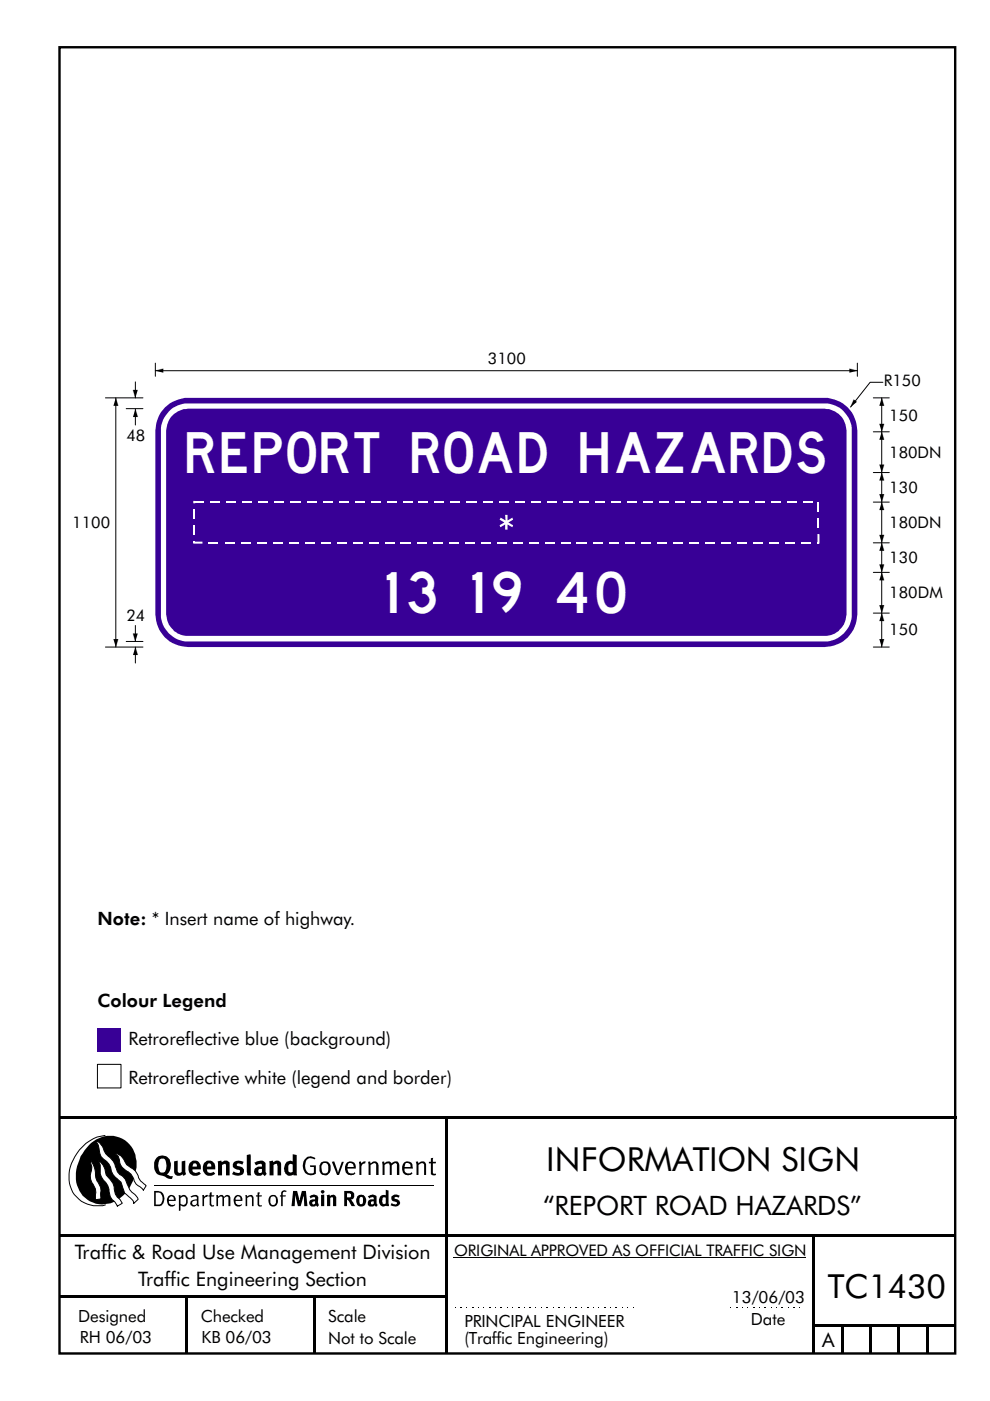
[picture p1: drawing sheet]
<svg xmlns="http://www.w3.org/2000/svg" width="210mm" height="297mm" viewBox="0 0 210 297" stroke-linecap="round" stroke-linejoin="round" font-family="sans-serif">
<g fill="#000">
<path d="M12.6 236.7h190.3v.5h-190.3zM12.6 261.6h190v.6h-190zM12.6 274.7h82v.5h-82zM39.4 274.9h.5v12.1h-.5zM66.4 274.9h.5v12.1h-.5zM172.3 261.9h.5v25.1h-.5zM94.3 236.8h.5v50.2h-.5zM172.6 280.7h30v.5h-30zM178.3 281h.5v6h-.5zM184.3 281h.5v6h-.5zM190.3 281h.5v6h-.5zM196.3 281h.5v6h-.5z"/>
<path d="M12.6 286.7h189.9v.5h-189.9zM202.5 287h.3v.2h-.3zM202.3 10h.5v277h-.5zM202.5 9.8h.3v.2h-.3zM12.6 9.8h189.9v.5h-189.9zM12.4 9.8h.2v.2h-.2zM12.4 10h.5v277h-.5zM12.4 287h.2v.2h-.2z"/>
</g>
<path d="M96.2 266.6h74.7" fill="none" stroke="#000" stroke-width=".21"/>
<path d="M20.7 225.7h5v5h-5z" fill-rule="evenodd" fill="#fff"/>
<path d="M20.7 225.7h5v5h-5z" fill="none" stroke="#000" stroke-width=".21"/>
<path d="M20.7 218h5v5h-5z" fill-rule="evenodd" fill="#380096"/>
<g fill="#000">
<path d="M18.9 242.8a5.7 5.7 0 0 1 6.2-1.7 5.7 5.7 0 0 1 3.9 5.1 9 9 0 0 1-5.5 8.9 5.8 5.8 0 0 1-7.3-7.1l.1-.7a10.9 10.9 0 0 1 2.6-4.5z" fill-rule="evenodd"/>
<path d="M36.9 246.2l.8-.1v2.3l.3 .3 .5-.3v-2.2l.8-.1v2.3l.2 .5-.6 .4-.2-.4a1 1 0 0 1-1 .4 1 1 0 0 1-.8-.8z" fill-rule="evenodd"/>
<path d="M40.3 246.5a1.66 1.66 0 0 0-.2 2 1.66 1.66 0 0 0 1.9 .7l.6-.3-.4-.5a.94 .94 0 0 1-1.4-.1v-.4h1.8a1.37 1.37 0 0 0-.6-1.6 1.37 1.37 0 0 0-1.7 .2zM41.1 246.7h.4l.2 .1v.5h-.9z" fill-rule="evenodd"/>
<path d="M43.3 246.5a1.65 1.65 0 0 0 0 2.3 1.65 1.65 0 0 0 2.3 .1l-.3-.5-.8 .3-.5-.2-.1-.6h1.7a1.37 1.37 0 0 0-.5-1.6 1.37 1.37 0 0 0-1.8 .2zM44 246.8l.2-.1h.3l.3 .3v.3h-.9z" fill-rule="evenodd"/>
<path d="M46.1 246.2l.8-.1 .1 .3a1.03 1.03 0 0 1 1.7 .1v2.7h-.8v-2.2l-.1-.3-.7 .3v2.2h-.9z" fill-rule="evenodd"/>
<path d="M49.5 246.5a1.66 1.66 0 0 1 2.1-.2l-.2 .6a.92 .92 0 0 0-1.2-.1v.3l.3 .2a1.05 1.05 0 0 1 1.1 .5 1.05 1.05 0 0 1-.2 1.2 2.19 2.19 0 0 1-2.2-.1l.3-.5a1.02 1.02 0 0 0 1.4 .1l-.1-.4-.7-.2a.9 .9 0 0 1-.6-1.4z" fill-rule="evenodd"/>
<path d="M52.3 244.9l.8-.2 .1 .4 .1 4.1h-.8l-.1-.2z" fill-rule="evenodd"/>
<path d="M53.9 246.5l.4 .6 1.1-.4 .1 .6a1.55 1.55 0 0 0-1.6 .6 1.01 1.01 0 0 0 .6 1.4h.8l.4-.4 .4 .5 .5-.5-.3-.5v-1.8l-.3-.4a1.97 1.97 0 0 0-2.1 .3zM54.9 247.9l.6-.1v.7l-.6 .2-.1-.2z" fill-rule="evenodd"/>
<path d="M57.1 246.2l.7-.1 .1 .3a.96 .96 0 0 1 1.6 .1l.1 2.7h-.8v-1.9l-.1-.6-.7 .3v2.2h-.9z" fill-rule="evenodd"/>
<path d="M62.1 244.7v1.5l-.5-.1a1.62 1.62 0 0 0-1.3 2 1.23 1.23 0 0 0 1.9 .9v.2h.8l-.1-4.3zM61.4 246.8l.2-.1 .5 .2v1.5a.55 .55 0 0 1-1-.2v-.9z" fill-rule="evenodd"/>
<path d="M64.6 245.8a1.59 1.59 0 0 1 2.3-.2l-.2 .2a1.15 1.15 0 0 0-1.2-.2 1.15 1.15 0 0 0-.7 1.1 1.46 1.46 0 0 0 .1 1.5 1.46 1.46 0 0 0 1.4 .6l.2-.2v-1.2h-.7l-.1-.3h1.3v1.8a1.78 1.78 0 0 1-2 0 1.78 1.78 0 0 1-.8-1.7l.1-1z" fill-rule="evenodd"/>
<path d="M68.2 246.4a1.91 1.91 0 0 0 .2 2.7h1a1.61 1.61 0 0 0 .8-1.5 1.61 1.61 0 0 0-1-1.4zM68.4 246.7h.1a.72 .72 0 0 1 1 .2 2.21 2.21 0 0 1-.1 1.7l-.8 .2a1.72 1.72 0 0 1-.2-2.1z" fill-rule="evenodd"/>
<path d="M70.4 246.3l.5-.1 .7 2.4 .9-2.3h.4l-1 2.8h-.4z" fill-rule="evenodd"/>
<path d="M73.7 246.4a1.6 1.6 0 0 0-.5 1.6 1.6 1.6 0 0 0 1.2 1.2l.8-.3 .2-.1-.2-.3a.88 .88 0 0 1-1.1 .2 .88 .88 0 0 1-.4-.9h1.7a1.18 1.18 0 0 0-.4-1.4 1.18 1.18 0 0 0-1.3 0zM73.8 246.7a.74 .74 0 0 1 .8 0 .74 .74 0 0 1 .4 .7h-1.3z" fill-rule="evenodd"/>
<path d="M76.1 246.3l.4-.1 .1 .5 .4-.4 .6-.1-.2 .5h-.2l-.4 .2-.2 .4v1.8h-.4z" fill-rule="evenodd"/>
<path d="M78.1 246.3l.4-.1 .1 .5a.9 .9 0 0 1 .9-.5 .9 .9 0 0 1 .8 .8v2.1h-.5v-2.2l-.5-.3-.7 .4v2.1h-.5z" fill-rule="evenodd"/>
<path d="M81 246.3l.4-.1 .1 .5a.95 .95 0 0 1 1.2-.4l.3 .4a.97 .97 0 0 1 1.6 0l.1 2.4h-.5v-2.3l-.4-.2-.7 .5v2h-.5v-2a.34 .34 0 0 0-.4-.4l-.7 .3v2.1h-.4z" fill-rule="evenodd"/>
<path d="M85.8 246.4a1.6 1.6 0 0 0-.5 1.6 1.6 1.6 0 0 0 1.2 1.2l.8-.3 .2-.1-.2-.3a.88 .88 0 0 1-1.1 .2 .88 .88 0 0 1-.4-.9h1.7v-.5a1.07 1.07 0 0 0-1.7-.9zM85.9 246.7a.68 .68 0 0 1 .8 0 .68 .68 0 0 1 .3 .7h-1.2z" fill-rule="evenodd"/>
<path d="M88.1 246.3l.5-.1 .1 .5a.9 .9 0 0 1 .9-.5 .9 .9 0 0 1 .7 .6v2.3h-.4v-2.2l-.4-.3-.8 .4v2.1h-.4v-2.2z" fill-rule="evenodd"/>
<path d="M91.4 245.6l.5-.1-.1 .8h.7l-.1 .4h-.6v1.9l.1 .3 .5-.1 .1 .3a.9 .9 0 0 1-1.1-.2v-2.2h-.5v-.4h.5z" fill-rule="evenodd"/>
</g>
<path d="M22.3 240.7a8.8 8.8 0 0 0-7.1 6 6.3 6.3 0 0 0 4.6 8.9h2l.6-.1M32.7 251.3h59.3" fill="none" stroke="#000" stroke-width=".21"/>
<path d="M24.4 244.5l.5 .1a4 4 0 0 1 1.9 2.3l.6 .4a3.2 3.2 0 0 1 2 2.4l.4 .7 1.2 1-.6 .9-.8-.7a1.96 1.96 0 0 1-1.2-1.6 3.4 3.4 0 0 0-1.9-2 2.46 2.46 0 0 1-1.2-2.1l-.2-.8zM20.3 241.8a3.2 3.2 0 0 1 1.8 2.2l.3 .6 .9 .8a5.8 5.8 0 0 1 1.6 3l.5 .6a2.73 2.73 0 0 1 1.6 2.1 3.5 3.5 0 0 0 1.6 2.2l.7 1-.9 .8a2.41 2.41 0 0 0-1.4-1.7l-.6-.5-.4-1.2a2.15 2.15 0 0 0-1.2-1.8 3.1 3.1 0 0 1-1.3-2.4 3.1 3.1 0 0 0-1.5-1.7 3 3 0 0 1-1-2.3l-.2-.7zM20.9 246.1a4.1 4.1 0 0 1 1.6 3l.8 .9a3.3 3.3 0 0 1 1 2.5 2.54 2.54 0 0 0 1.2 1.9l.4 .7-1 .6-.5-.8a2.89 2.89 0 0 1-1.3-2.7l-.7-1.5a3.6 3.6 0 0 1-1.1-3.7zM19.1 246.1h.2l.4 .7 .5 1.7a2.98 2.98 0 0 0 .6 2.2 3.4 3.4 0 0 1 .5 2.7l.1 .8-1.2 .2v-1.1a2.7 2.7 0 0 0-.7-2.6 2.87 2.87 0 0 1-.1-2.5l.1-.8z" fill-rule="evenodd" fill="#fff"/>
<path d="M19.1 246.1h.2l.4 .7 .5 1.7a2.98 2.98 0 0 0 .6 2.2 3.4 3.4 0 0 1 .5 2.7l.1 .8-1.2 .2v-1.1a2.7 2.7 0 0 0-.7-2.6 2.87 2.87 0 0 1-.1-2.5l.1-.8zM20.3 241.8a3.2 3.2 0 0 1 1.8 2.2l.3 .6 .9 .8a5.8 5.8 0 0 1 1.6 3l.5 .6a2.73 2.73 0 0 1 1.6 2.1 3.5 3.5 0 0 0 1.6 2.2l.7 1-.9 .8a2.41 2.41 0 0 0-1.4-1.7l-.6-.5-.4-1.2a2.15 2.15 0 0 0-1.2-1.8 3.1 3.1 0 0 1-1.3-2.4 3.1 3.1 0 0 0-1.5-1.7 3 3 0 0 1-1-2.3l-.2-.7zM20.9 246.1a4.1 4.1 0 0 1 1.6 3l.8 .9a3.3 3.3 0 0 1 1 2.5 2.54 2.54 0 0 0 1.2 1.9l.4 .7-1 .6-.5-.8a2.89 2.89 0 0 1-1.3-2.7l-.7-1.5a3.6 3.6 0 0 1-1.1-3.7zM24.4 244.5l.5 .1a4 4 0 0 1 1.9 2.3l.6 .4a3.2 3.2 0 0 1 2 2.4l.4 .7 1.2 1-.6 .9-.8-.7a1.96 1.96 0 0 1-1.2-1.6 3.4 3.4 0 0 0-1.9-2 2.46 2.46 0 0 1-1.2-2.1l-.2-.8z" fill="none" stroke="#000" stroke-width=".21"/>
<g fill="#000">
<path d="M33 252.8v2.6h.9a1.54 1.54 0 0 0-.2-2.6zM32.7 252.5h.9a1.74 1.74 0 0 1 .8 3l-.4 .2h-1.3zM35.8 254v.4h1.1l-.1-.5-.5-.3zM35.8 253.5a.95 .95 0 0 1 1.1 0 .95 .95 0 0 1 .4 1.1h-1.5l.1 .6 .3 .2 .6 .1 .3-.2 .1 .2a1.03 1.03 0 0 1-1.3 .2 1.03 1.03 0 0 1-.5-1.2l.1-.5zM38.3 254v1.2a.68 .68 0 0 0 .8 .2 .68 .68 0 0 0 .4-.8l-.1-.7a.52 .52 0 0 0-.8-.1zM37.8 253.4h.5v.3a.89 .89 0 0 1 1.1-.2 .89 .89 0 0 1 .4 1 1.02 1.02 0 0 1-.7 1.3l-.8-.2v1.1h-.4zM40.9 254.7l-.2 .3 .1 .4 .3 .2 .6-.3v-.8zM40.4 253.7a1.2 1.2 0 0 1 1.7 0v1.7l.1 .2-.2 .2-.3-.3a.73 .73 0 0 1-1.1 .1 .73 .73 0 0 1 0-1.1l1.1-.2v-.4l-.1-.2h-.5l-.5 .2zM42.8 253.4h.5v.3l.5-.3h.3l-.2 .4h-.3l-.3 .4v1.5h-.4zM44.5 252.8h.4v.6h.6l-.2 .3h-.5v1.5l.2 .4 .4-.1v.2l-.2 .1h-.4l-.4-.3v-1.8h-.2v-.3h.2zM45.8 253.4h.4l.1 .3a.7 .7 0 0 1 1.2 .1l.3-.4h.5a.58 .58 0 0 1 .6 .5v1.8h-.5v-1.8l-.1-.2-.8 .3v1.7h-.3v-1.8l-.5-.2-.5 .3v1.7h-.3zM50.3 253.7l-.3 .3v.4h1.1l-.1-.5-.3-.2zM49.8 253.7a.95 .95 0 0 1 1.2-.2 .95 .95 0 0 1 .4 1.1h-1.4v.6l.3 .2 .7 .1 .2-.2 .1 .2a1.03 1.03 0 0 1-1.3 .2 1.03 1.03 0 0 1-.5-1.2zM52 253.4h.3l.1 .3a.92 .92 0 0 1 1.1-.3l.3 .5v1.8h-.4v-1.8a.59 .59 0 0 0-1 .1v1.7h-.3zM54.6 252.8h.4l-.1 .6h.6v.3h-.6v1.7l.2 .2 .4-.1v.2l-.1 .1h-.5l-.3-.3v-1.8h-.3v-.3h.3zM57.4 253.9a1.52 1.52 0 0 0 .3 1.6l.6-.1a1.08 1.08 0 0 0-.4-1.8zM57.3 253.5a1.05 1.05 0 0 1 1.2 0 1.05 1.05 0 0 1 .4 1.1 1.04 1.04 0 0 1-1 1.2 1.04 1.04 0 0 1-1-1.3l.1-.5zM59.7 252.7l.6-.4 .5 .2-.2 .3h-.6l-.1 .2v.4h.7l-.1 .3h-.6v2h-.3v-2h-.2v-.3h.2zM62.1 252.5l-.3 3.2h.7l.1-2.3 .6 2.3h.6l.5-2.3 .2 2.3h.7l-.3-3.2h-.9l-.5 2.1-.5-2.1zM65.6 253.6l.3 .5 .3-.2h.6v.4l-1 .2a.82 .82 0 0 0 .2 1.3h.6l.4-.2 .3 .3 .3-.4-.2-.5 .1-1.1-.2-.4-.7-.2zM66.2 254.9l.6-.2v.5l-.4 .2-.2-.2zM68.1 253.4v2.3h.6v-2.4zM68.2 252.3l-.1 .2a.43 .43 0 0 0 .3 .6 .43 .43 0 0 0 .3-.6l-.1-.2zM69.3 253.4v2.3h.7v-1.7l.2-.1h.4v1.8h.7v-1.9a.86 .86 0 0 0-1.4-.2l-.1-.3zM73 252.5v3.2h.6v-1.3l.2 .1 .8 1.2h.8l-1-1.3 .4-.2 .3-.4-.1-.9-.6-.4zM73.6 253l.7 .1a.51 .51 0 0 1 0 .8h-.7zM75.8 253.6a1.27 1.27 0 0 0-.2 1.6 1.27 1.27 0 0 0 1.4 .5 1.45 1.45 0 0 0 0-2.3l-.5-.1zM76.3 253.9l.4-.1a1.48 1.48 0 0 1 .1 1.5l-.5-.1zM78 253.6l.3 .5 .7-.3 .2 .2v.3h-.6l-.4 .2a.86 .86 0 0 0-.1 1.1l.3 .2h.7l.3-.2 .4 .3 .3-.4-.3-.3v-1.7l-.9-.2zM78.7 254.8l.5-.1v.5l-.4 .2-.1-.2zM81.8 252.3v1.1a1.23 1.23 0 0 0-1.5 .9 1.23 1.23 0 0 0 .8 1.5l.8-.2 .6 .1-.1-3.3zM81.3 253.9h.5l-.1 1.3a.49 .49 0 0 1-.5-.1 .49 .49 0 0 1-.2-.5l.1-.6zM83.1 253.6l-.1 .2a.93 .93 0 0 0 1.1 1.1l.1 .1a.47 .47 0 0 1-.4 .4 .47 .47 0 0 1-.5-.2l-.2-.2-.3 .6a1.32 1.32 0 0 0 2-.5 1.16 1.16 0 0 0-1.1-1v-.2l.1-.1 .7 .1 .3-.4-.2-.1a1.19 1.19 0 0 0-1.5 .2z" fill-rule="evenodd"/>
<path d="M33.2 245.5a2.51 2.51 0 0 0 .5 3.6l1.3 .4a1.49 1.49 0 0 0 1.5 .4l.2-.5h-.6l-.7-.4a2.56 2.56 0 0 0 .1-3.7l-.3-.2a1.83 1.83 0 0 0-2 .4zM33.9 245.8a.81 .81 0 0 1 .9-.1 .81 .81 0 0 1 .4 .9 1.72 1.72 0 0 1-.6 2l-.6-.1a2.6 2.6 0 0 1-.1-2.7z" fill-rule="evenodd"/>
</g>
<g fill="#000">
<path d="M96.4 277.1h.2v.1h-.2zM97.6 277.1h.3v.1h-.3zM98.9 277.1h.2v.1h-.2zM100.1 277.1h.2v.1h-.2zM101.3 277.1h.2v.1h-.2zM102.5 277.1h.2v.1h-.2zM103.7 277.1h.3v.1h-.3zM105 277.1h.2v.1h-.2zM106.2 277.1h.2v.1h-.2zM107.4 277.1h.2v.1h-.2zM108.6 277.1h.2v.1h-.2zM109.8 277.1h.3v.1h-.3z"/>
<path d="M111.1 277.1h.2v.1h-.2zM112.3 277.1h.2v.1h-.2zM113.5 277.1h.2v.1h-.2zM114.7 277.1h.2v.1h-.2zM115.9 277.1h.3v.1h-.3zM117.2 277.1h.1v.1h-.1zM118.4 277.1h.2v.1h-.2zM119.6 277.1h.2v.1h-.2zM120.8 277.1h.2v.1h-.2zM122 277.1h.3v.1h-.3zM123.3 277.1h.1v.1h-.1zM124.5 277.1h.2v.1h-.2z"/>
<path d="M125.7 277.1h.2v.1h-.2zM126.9 277.1h.2v.1h-.2zM128.1 277.1h.3v.1h-.3zM129.4 277.1h.1v.1h-.1zM130.6 277.1h.2v.1h-.2zM131.8 277.1h.2v.1h-.2zM133 277.1h.2v.1h-.2zM134.2 277.1h.2v.1h-.2zM154.9 277.1h.1v.1h-.1zM156 277.1h.3v.1h-.3zM157.3 277.1h.2v.1h-.2zM158.5 277.1h.2v.1h-.2z"/>
<path d="M159.7 277.1h.2v.1h-.2zM161 277.1h.1v.1h-.1zM162.1 277.1h.3v.1h-.3zM163.4 277.1h.2v.1h-.2zM164.6 277.1h.2v.1h-.2zM165.8 277.1h.2v.1h-.2zM167 277.1h.2v.1h-.2zM168.2 277.1h.3v.1h-.3zM169.5 277.1h.2v.1h-.2z"/>
</g>
<path d="M36.2 86.8a5.9 5.9 0 0 1 3.7-1.3h135.5a5.8 5.8 0 0 1 5.2 5.2v40.1a5.9 5.9 0 0 1-5.2 5.2h-136.1a5.9 5.9 0 0 1-5.2-5.2v-40.1a6.1 6.1 0 0 1 2.1-3.9zM36.9 87.7a5 5 0 0 1 3-1.1h134.9a4.7 4.7 0 0 1 4.7 4.7v38.9a4.8 4.8 0 0 1-4.2 4.6h-135.8a4.8 4.8 0 0 1-4.3-4.6v-38.9a4.8 4.8 0 0 1 1.7-3.6zM35 86.4a7.5 7.5 0 0 1 4.9-2h135.6a7 7 0 0 1 6.3 6.9v38.9a7 7 0 0 1-7 7h-134.9a6.9 6.9 0 0 1-7-7v-38.9a7.5 7.5 0 0 1 2.1-4.9z" fill-rule="evenodd" fill="#380096"/>
<path d="M32.9 78.6h148.9M32.9 77v2.8" fill="none" stroke="#000" stroke-width=".21"/>
<g fill="#000">
<path d="M32.9 78.6l1.7-.4v.8l-1.7-.4 1.7-.4z" fill-rule="evenodd"/>
<path d="M180.1 78.2l1.7 .4-1.7 .4v-.8l1.7 .4z" fill-rule="evenodd"/>
</g>
<g fill="#fff">
<path d="M41.2 106.2h2.1v.4h-2.1z"/>
<path d="M44.6 106.2h2.1v.4h-2.1z"/>
<path d="M48 106.2h2.1v.4h-2.1z"/>
<path d="M51.4 106.2h2.1v.4h-2.1z"/>
<path d="M54.8 106.2h2.1v.4h-2.1z"/>
<path d="M58.2 106.2h2.1v.4h-2.1z"/>
<path d="M61.6 106.2h2.2v.4h-2.2z"/>
<path d="M65 106.2h2.1v.4h-2.1z"/>
<path d="M68.4 106.2h2.1v.4h-2.1z"/>
<path d="M71.8 106.2h2.1v.4h-2.1z"/>
<path d="M75.2 106.2h2.1v.4h-2.1z"/>
<path d="M78.6 106.2h2.1v.4h-2.1z"/>
<path d="M82 106.2h2.1v.4h-2.1z"/>
<path d="M85.3 106.2h2.2v.4h-2.2z"/>
<path d="M88.7 106.2h2.1v.4h-2.1z"/>
<path d="M92.1 106.2h2.1v.4h-2.1z"/>
<path d="M95.5 106.2h2.1v.4h-2.1z"/>
<path d="M98.9 106.2h2.2v.4h-2.2z"/>
<path d="M102.4 106.2h2.1v.4h-2.1z"/>
<path d="M105.7 106.2h2.2v.4h-2.2z"/>
<path d="M109.1 106.2h2.2v.4h-2.2z"/>
<path d="M112.5 106.2h2.1v.4h-2.1z"/>
<path d="M115.9 106.2h2.1v.4h-2.1z"/>
<path d="M119.3 106.2h2.1v.4h-2.1z"/>
<path d="M122.7 106.2h2.1v.4h-2.1z"/>
<path d="M126.1 106.2h2.1v.4h-2.1z"/>
<path d="M129.5 106.2h2.1v.4h-2.1z"/>
<path d="M132.8 106.2h2.2v.4h-2.2z"/>
<path d="M136.2 106.2h2.1v.4h-2.1z"/>
<path d="M139.7 106.2h2.1v.4h-2.1z"/>
<path d="M143.1 106.2h2.1v.4h-2.1z"/>
<path d="M146.5 106.2h2.1v.4h-2.1z"/>
<path d="M149.9 106.2h2.1v.4h-2.1z"/>
<path d="M153.2 106.2h2.2v.4h-2.2z"/>
<path d="M156.6 106.2h2.1v.4h-2.1z"/>
<path d="M160 106.2h2.1v.4h-2.1z"/>
<path d="M163.4 106.2h2.1v.4h-2.1z"/>
<path d="M166.8 106.2h2.1v.4h-2.1z"/>
<path d="M170.2 106.2h2.1v.4h-2.1z"/>
<path d="M173.3 106.5h.4v2.2h-.4z"/>
<path d="M173.3 109.9h.4v2.1h-.4z"/>
<path d="M173.3 113.2h.4v1.9l-.2 .2 .2-.2v.2l-.4-.2z"/>
<path d="M173.2 114.8h.3v.5h-.3z"/>
<path d="M169.8 114.8h2.2v.5h-2.2z"/>
<path d="M166.5 114.8h2.1v.5h-2.1z"/>
<path d="M163.1 114.8h2.1v.5h-2.1z"/>
<path d="M159.6 114.8h2.1v.5h-2.1z"/>
<path d="M156.2 114.8h2.1v.5h-2.1z"/>
<path d="M152.8 114.8h2.1v.5h-2.1z"/>
<path d="M149.4 114.8h2.2v.5h-2.2z"/>
<path d="M146 114.8h2.2v.5h-2.2z"/>
<path d="M142.7 114.8h2.1v.5h-2.1z"/>
<path d="M139.3 114.8h2.1v.5h-2.1z"/>
<path d="M135.9 114.8h2.1v.5h-2.1z"/>
<path d="M132.5 114.8h2.1v.5h-2.1z"/>
<path d="M129.1 114.8h2.1v.5h-2.1z"/>
<path d="M125.7 114.8h2.1v.5h-2.1z"/>
<path d="M122.3 114.8h2.2v.5h-2.2z"/>
<path d="M118.9 114.8h2.1v.5h-2.1z"/>
<path d="M115.5 114.8h2.1v.5h-2.1z"/>
<path d="M112.1 114.8h2.1v.5h-2.1z"/>
<path d="M108.7 114.8h2.1v.5h-2.1z"/>
<path d="M105.3 114.8h2.1v.5h-2.1z"/>
<path d="M101.9 114.8h2.2v.5h-2.2z"/>
<path d="M98.6 114.8h2.1v.5h-2.1z"/>
<path d="M95.2 114.8h2.1v.5h-2.1z"/>
<path d="M91.8 114.8h2.1v.5h-2.1z"/>
<path d="M88.4 114.8h2.1v.5h-2.1z"/>
<path d="M84.9 114.8h2.2v.5h-2.2z"/>
<path d="M81.5 114.8h2.2v.5h-2.2z"/>
<path d="M78.1 114.8h2.2v.5h-2.2z"/>
<path d="M74.8 114.8h2.1v.5h-2.1z"/>
<path d="M71.4 114.8h2.1v.5h-2.1z"/>
<path d="M68 114.8h2.1v.5h-2.1z"/>
<path d="M64.6 114.8h2.1v.5h-2.1z"/>
<path d="M61.2 114.8h2.1v.5h-2.1z"/>
<path d="M57.8 114.8h2.1v.5h-2.1z"/>
<path d="M54.4 114.8h2.2v.5h-2.2z"/>
<path d="M51.1 114.8h2.1v.5h-2.1z"/>
<path d="M47.7 114.8h2.1v.5h-2.1z"/>
<path d="M44.2 114.8h2.1v.5h-2.1z"/>
<path d="M41 115.1l.2-.3h1.7v.5h-1.7l-.2-.2 .2 .2h-.2z"/>
<path d="M41 114.7h.4v.4h-.4z"/>
<path d="M41 111.4h.4v2h-.4z"/>
<path d="M41 108h.4v2.1h-.4z"/>
<path d="M41 106.2h.2l.2 .5h-.4v-.2l.2-.3-.2 .3z"/>
</g>
<path d="M106.2 109.8l1 .5-.1-1.1h.5v1.1l1-.5 .2 .4-1 .6 1 .6-.2 .4-1-.6v1.1h-.5v-1.1l-1 .6-.2-.4 1-.6-1-.6z" fill-rule="evenodd" fill="#fff"/>
<g fill="none" stroke="#000" stroke-width=".21">
<path d="M181.8 77v2.8M22.4 84.4h7.9M24.6 84.4v52.8M26.8 86.6h3.5M28.7 81v3.4M28.7 86.7v3.4M185.2 84.4h3.4M185.2 91.6h3.4M186.9 84.4v52.8M187.2 81.1h-2.7l-4.2 5.2M185.2 100.2h3.4M185.2 115.1h3.4"/>
<path d="M185.2 106.5h3.4M22.4 137.2h7.9M26.8 136h3.5M28.7 132.6v3.4M28.7 137.2v3.4M185.2 130h3.4M185.2 121.4h3.4M185.2 137.2h3.4"/>
</g>
<g fill="#000">
<path d="M24.6 84.4l.5 1.6h-1.1l.6-1.6 .5 1.6z" fill-rule="evenodd"/>
<path d="M28.2 82.7h1l-.5 1.7z" fill-rule="evenodd"/>
<path d="M28.7 86.7l.5 1.7h-1l.5-1.7 .5 1.7z" fill-rule="evenodd"/>
<path d="M181 84.7l.7 .5-1.4 1.1z" fill-rule="evenodd"/>
<path d="M186.9 84.4l.6 1.6h-1.1l.5-1.6 .6 1.6z" fill-rule="evenodd"/>
<path d="M186.4 89.9h1.1l-.6 1.7 .6-1.7-.6 1.7z" fill-rule="evenodd"/>
<path d="M186.9 91.6l.6 1.6h-1.1l.5-1.6 .6 1.6z" fill-rule="evenodd"/>
<path d="M186.4 98.5h1.1l-.6 1.7 .6-1.7-.6 1.7z" fill-rule="evenodd"/>
<path d="M186.9 115.1l.6 1.7h-1.1l.5-1.7 .6 1.7z" fill-rule="evenodd"/>
<path d="M186.4 119.7h1.1l-.6 1.7 .6-1.7-.6 1.7z" fill-rule="evenodd"/>
<path d="M186.9 106.5l.6 1.6h-1.1l.5-1.6 .6 1.6z" fill-rule="evenodd"/>
<path d="M186.4 113.4h1.1l-.6 1.7 .6-1.7-.6 1.7z" fill-rule="evenodd"/>
<path d="M186.9 100.2l.6 1.7h-1.1l.5-1.7 .6 1.7z" fill-rule="evenodd"/>
<path d="M186.4 104.8h1.1l-.6 1.7 .6-1.7-.6 1.7z" fill-rule="evenodd"/>
<path d="M24 135.5h1.1l-.5 1.7 .5-1.7-.5 1.7z" fill-rule="evenodd"/>
<path d="M28.2 134.3h1l-.5 1.7z" fill-rule="evenodd"/>
<path d="M28.7 137.2l.5 1.7h-1l.5-1.7 .5 1.7z" fill-rule="evenodd"/>
<path d="M186.9 130l.6 1.7h-1.1l.5-1.7 .6 1.7z" fill-rule="evenodd"/>
<path d="M186.4 135.5h1.1l-.6 1.7 .6-1.7-.6 1.7z" fill-rule="evenodd"/>
<path d="M186.9 121.4l.6 1.6h-1.1l.5-1.6 .6 1.6z" fill-rule="evenodd"/>
<path d="M186.4 128.3h1.1l-.6 1.7 .6-1.7-.6 1.7z" fill-rule="evenodd"/>
</g>
<g font-size="8.7" fill="#fff">
<text x="39.7" y="100.2">REPORT ROAD HAZARDS</text>
<text x="82" y="130">13</text>
<text x="100.2" y="130">19</text>
<text x="118.1" y="130">40</text>
</g>
<g font-size="7">
<text x="115.8" y="248.3">INFORMATION SIGN</text>
<text x="175.5" y="275.2">TC1430</text>
</g>
<text font-size="5.7" x="115.1" y="257.6">“REPORT ROAD HAZARDS”</text>
<g font-size="4.2">
<text x="15.8" y="267">Traffic &amp; Road Use Management Division</text>
<text x="29.3" y="272.6">Traffic Engineering Section</text>
<text x="174.3" y="285.5">A</text>
</g>
<g font-size="3.9">
<text x="20.7" y="196.2">Note: * Insert name of highway.</text>
<text x="20.7" y="213.6">Colour Legend</text>
<text x="27.3" y="221.6">Retroreflective blue (background)</text>
<text x="27.3" y="229.7">Retroreflective white (legend and border)</text>
</g>
<g font-size="3.6">
<text x="16.6" y="280.4">Designed</text>
<text x="42.6" y="280.4">Checked</text>
<text x="69.6" y="280.4">Scale</text>
<text x="98.5" y="281.3">PRINCIPAL ENGINEER</text>
<text x="155.2" y="276.2">13/06/03</text>
<text x="159.2" y="281">Date</text>
<text x="16.9" y="284.8">RH 06/03</text>
<text x="42.8" y="284.8">KB 06/03</text>
<text x="69.6" y="284.9">Not to Scale</text>
<text x="98.5" y="285">(Traffic Engineering)</text>
</g>
<g font-size="3.4">
<text x="103.5" y="77.2">3100</text>
<text x="187.4" y="81.9">R150</text>
<text x="188.6" y="89.2">150</text>
<text x="26.8" y="93.5">48</text>
<text x="188.6" y="97.1">180DN</text>
<text x="188.6" y="104.5">130</text>
<text x="15.3" y="112">1100</text>
<text x="188.6" y="112">180DN</text>
<text x="188.6" y="119.4">130</text>
<text x="26.8" y="131.7">24</text>
<text x="188.6" y="126.9">180DM</text>
<text x="188.6" y="134.7">150</text>
<text x="96.3" y="266.2">ORIGINAL APPROVED AS OFFICIAL TRAFFIC SIGN</text>
</g>
</svg>
